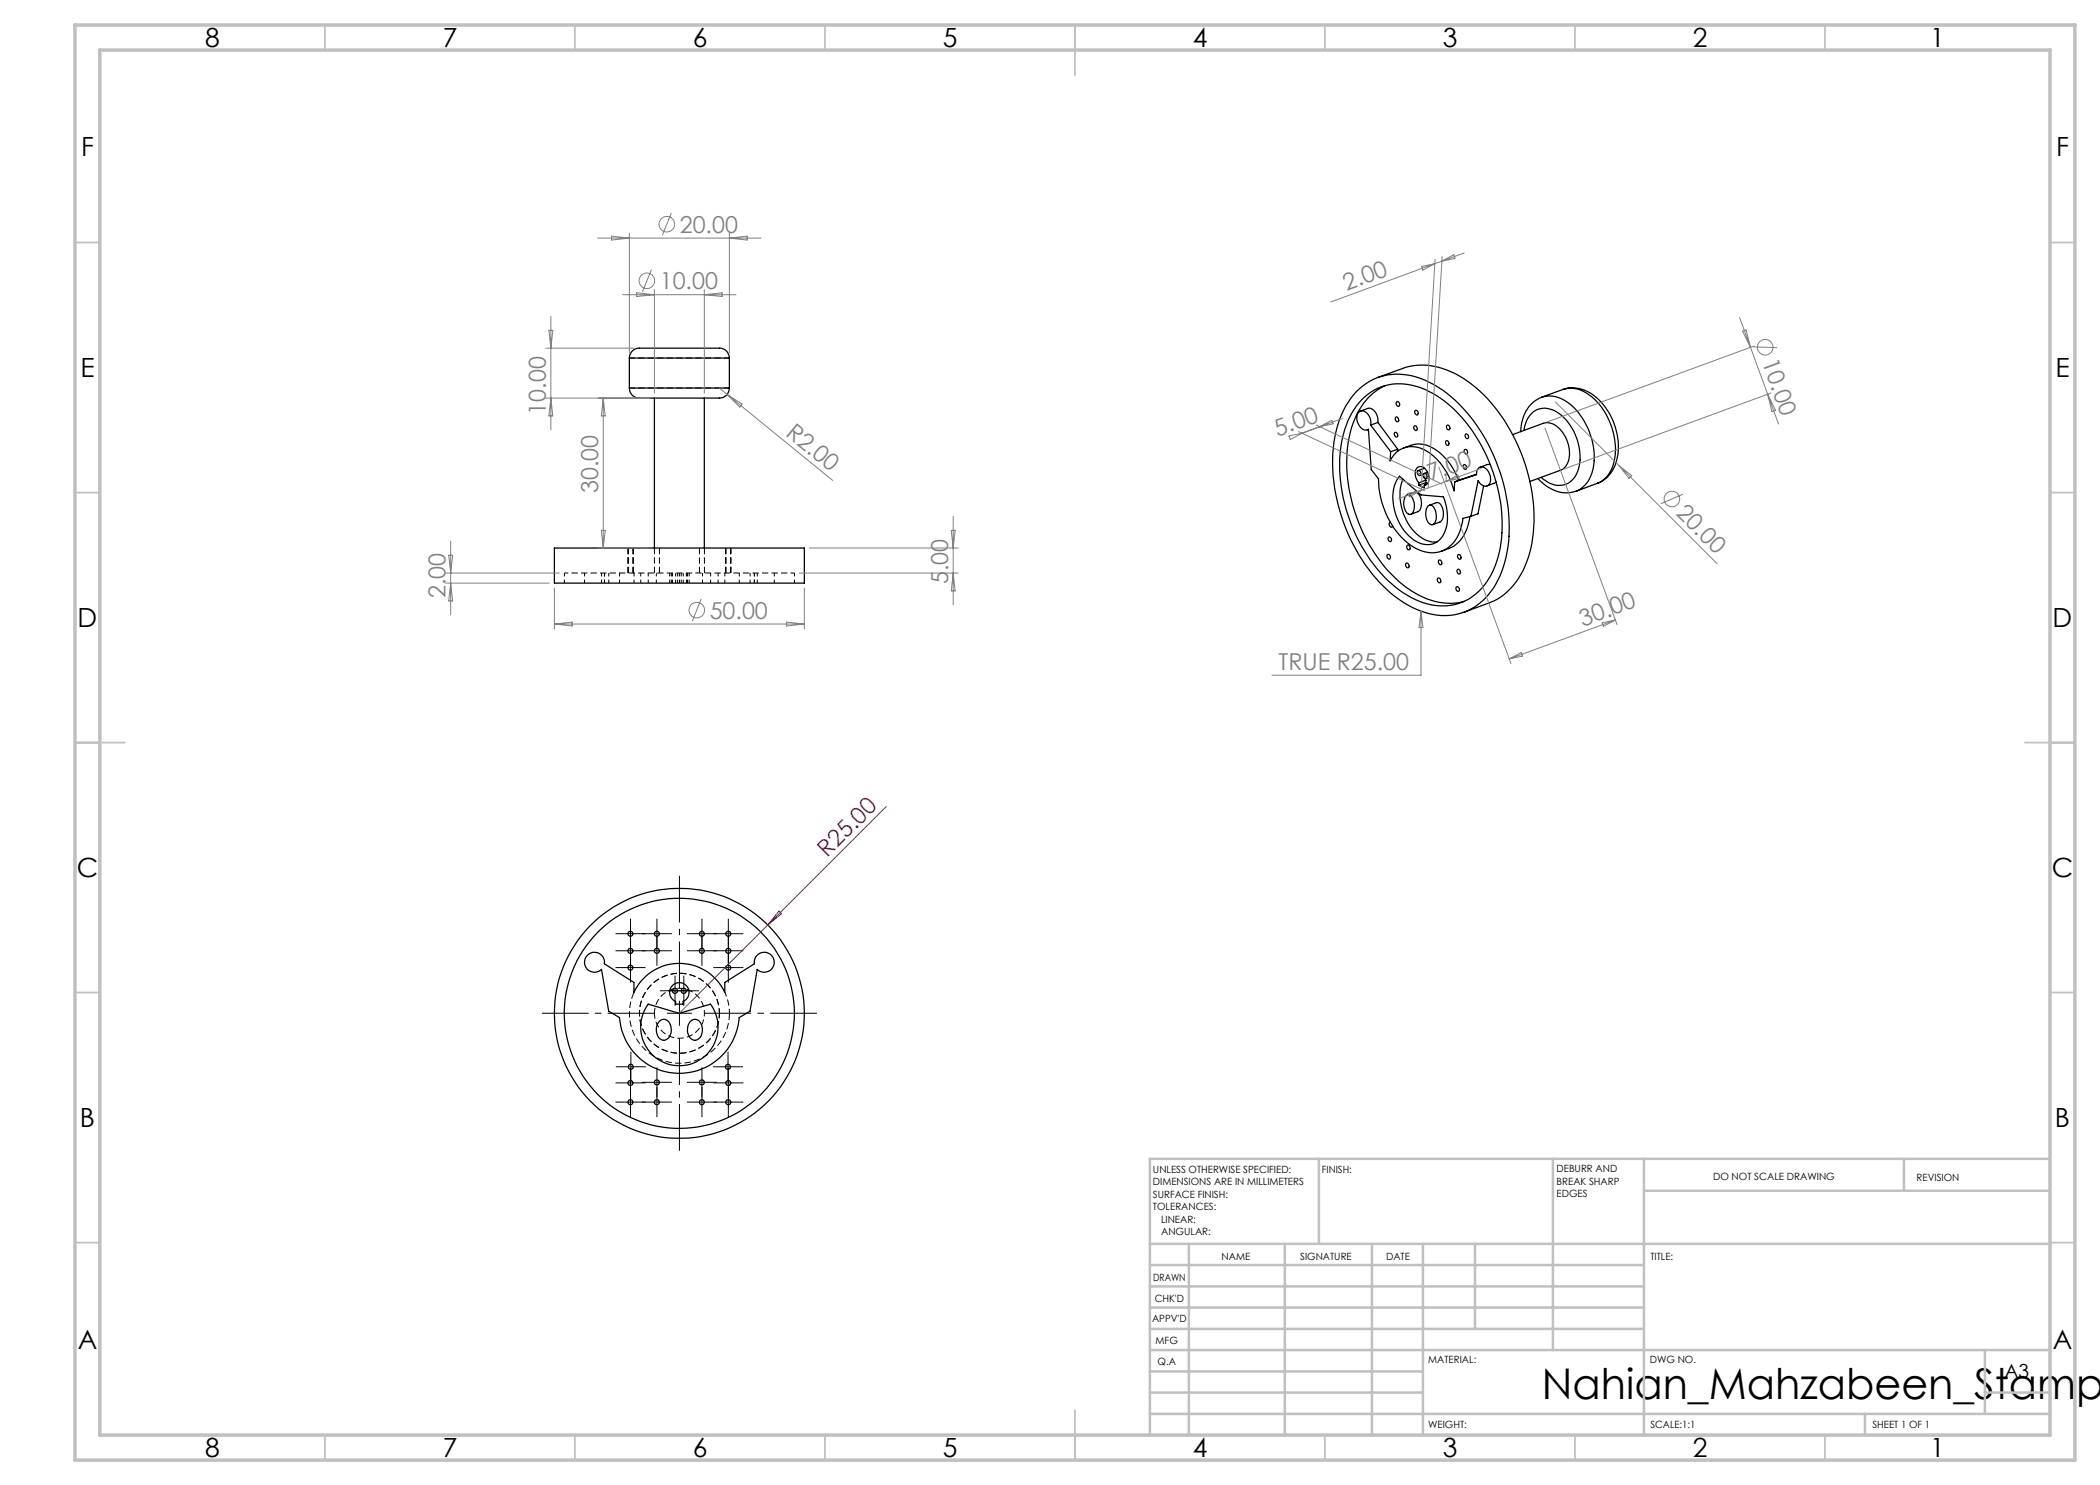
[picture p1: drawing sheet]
<svg xmlns="http://www.w3.org/2000/svg" width="420mm" height="297mm" viewBox="0 0 420 297" stroke-linecap="round" stroke-linejoin="round" font-family="sans-serif">
<g fill="none" stroke="#000" stroke-width=".25">
<path d="M125.9 77.6a2.17 2.17 0 0 0 2.7 2h14.7a2.12 2.12 0 0 0 2.6-2M125.9 71.6a2.13 2.13 0 0 1 2.7-2h14.7a2.12 2.12 0 0 1 2.6 2M125.9 77.6h20M125.9 71.6h20M125.9 71.6v6M130.9 79.6v30M140.9 79.6v30M145.9 71.6v6M271.3 78.3a11.8 11.8 0 0 1 13.8-2.2 27.7 27.7 0 0 1 12.6 12.9 34.2 34.2 0 0 1 3.5 22.4 14.6 14.6 0 0 1-8.1 10.9 13.2 13.2 0 0 1-11.5-1.3 30.4 30.4 0 0 1-12.5-15.4 32.1 32.1 0 0 1-1.4-21 15.9 15.9 0 0 1 3.6-6.3zM272.3 79.9a10.8 10.8 0 0 1 12.5-2.1 25.1 25.1 0 0 1 11.5 11.4 31.6 31.6 0 0 1 3.5 21.4 13.5 13.5 0 0 1-7.3 9.8 12.5 12.5 0 0 1-11.8-1.8 30.1 30.1 0 0 1-11.5-16.8 26.2 26.2 0 0 1 .7-18.4l1.4-2.2zM275.6 75.5l4.9-1.8a13.2 13.2 0 0 1 11.3 1.4 31.1 31.1 0 0 1 12.8 16.5 31.4 31.4 0 0 1 1 19.9 13.6 13.6 0 0 1-7.9 9.1l-4.9 1.8M277 77.1a13 13 0 0 0-6.7 8.3 30.5 30.5 0 0 0 2.9 22.3 25.9 25.9 0 0 0 11.4 11.7 12.3 12.3 0 0 0 8.2 .9"/>
<path d="M308.3 79.5a6.9 6.9 0 0 0-4.1 6.4l-.1 .4M312.6 77.9l-4.3 1.5a6 6 0 0 1 5.9 1.6 14.2 14.2 0 0 1 4.3 13.1 5.4 5.4 0 0 1-8.3 3.7l-1.1-.7-1.5-1.4M312.6 77.9a7.1 7.1 0 0 1 7.7 2.6 12.8 12.8 0 0 1 2.6 12.8 6.1 6.1 0 0 1-3.4 3.4M312.6 77.9a5.9 5.9 0 0 1 5.8 1.5 13.8 13.8 0 0 1 4.2 13.8 5.3 5.3 0 0 1-3.1 3.5M272.1 82.2l1.4-.5a2 2 0 0 1 2.1 2.2v.6M273.7 85.9l-.2 .1M274.1 85a2.44 2.44 0 0 0-1.7-2.8 1.34 1.34 0 0 0-1 1.8 2.04 2.04 0 0 0 2.1 2l.2-.1 .5 8 1.5 1.9a16.6 16.6 0 0 0 6.9 13.6 6 6 0 0 0 9.5-3.6l.5-2.1 1.6-.4M274.1 85l4 5.3M275.6 84.5l3.9 5.3M275.6 84.5l-1.5 .5M278.1 90.3l-.1 1.9a4.9 4.9 0 0 1 7.5-1.9 13.4 13.4 0 0 1 5.3 7.9l.1-1.8M278.9 86.5a.46 .46 0 0 1 .6 .3 .46 .46 0 0 1-.3 .6l-.3-.3z"/>
<path d="M279.1 83.5a.47 .47 0 0 1 .6 .3 .47 .47 0 0 1-.3 .5l-.4-.4zM279.3 80.4a.48 .48 0 0 1 .6 .3 .48 .48 0 0 1-.3 .6l-.4-.5zM279.5 89.8v.5M279.5 89.8l-1.4 .5M279.9 95.2l4.3 3.8 4.5 .4a8.6 8.6 0 0 1-.4 8.2 3.9 3.9 0 0 1-5.6 .3 10.5 10.5 0 0 1-3.6-11.3zM280.6 95.8a10.3 10.3 0 0 0 4.4 12.2l1.5 .4h.9M280.7 89.6a6 6 0 0 1 7.3 1 12.7 12.7 0 0 1 3.7 5.5M281.2 99.2a.8 .8 0 0 1 1.3 .4 2.74 2.74 0 0 1-.3 3.2 1.07 1.07 0 0 1-1.2-1 2.87 2.87 0 0 1 .2-2.6zM281.4 99l1.5-.5a1.63 1.63 0 0 1 1.4 1.8 1.97 1.97 0 0 1-.7 2l-1.4 .6M282.9 85.2a.48 .48 0 0 1 .5 .3 .48 .48 0 0 1-.3 .6l-.3-.5zM283 82.1a.46 .46 0 0 1 .6 .3 .46 .46 0 0 1-.3 .6l-.3-.3zM283.6 94.2a.5 .5 0 0 1 .6 .3 .5 .5 0 0 1-.4 .6l-.3-.5z"/>
<path d="M283.7 97l1.1 .6 .1-.6M283.8 96.6a2.12 2.12 0 0 1-.1-3.2 1.78 1.78 0 0 1 2 1.6 1.45 1.45 0 0 1-.8 2M283.8 96.6l-.1 .4M284.6 94.9l.6 1.1M284.6 93.4l-.1 .4M284.7 94.8l-.7 .3M284.8 94.8a.48 .48 0 0 1 .6 .3 .48 .48 0 0 1-.3 .6l-.4-.5zM284.9 93.7l-1.3 .4M285.2 96.6l.3 .1M285.2 96.6l-1.5 .4M285.2 96l-1.4 .6M285.2 96v.6"/>
<path d="M285.3 96.9l-.4 .1M285.5 94.5l-.6 .2M285.8 95.5l-.6 .2M289.2 88.2a.46 .46 0 0 1 .6 .3 .46 .46 0 0 1-.3 .6l-.4-.5zM289.4 85.1a.46 .46 0 0 1 .5 .3 .46 .46 0 0 1-.2 .6l-.4-.3zM290.9 96.4l4.4-1.5a1.13 1.13 0 0 1 .4-1.3 1.13 1.13 0 0 1 1.3 0 2.42 2.42 0 0 1 .6 3.5 1.4 1.4 0 0 1-2-1l-1.4 7.2M292.7 93a.46 .46 0 0 1 .6 .3 .46 .46 0 0 1-.3 .6l-.3-.3zM292.9 89.9a.48 .48 0 0 1 .6 .3 .48 .48 0 0 1-.3 .6l-.3-.3zM293.2 86.8a.5 .5 0 0 1 .5 .4 .5 .5 0 0 1-.3 .5 .57 .57 0 0 1-.2-.9zM295.3 94.9l-4.4 1.5M296.7 97.2l-1.1 5.6-1.4 .5M298.1 92.9h-.6l-1.5 .5"/>
<path d="M299.2 96.4l-.2 .2-1.6 .6M302.5 86.9l6.1-2.2a3.5 3.5 0 0 1 4 1.8 6.2 6.2 0 0 1 .6 6.6l-.7 .8-6.5 2.4M304.8 86.1a4.5 4.5 0 0 1 4.2-4.5 7.8 7.8 0 0 1 6 5.2 9.5 9.5 0 0 1 .1 8.4 4 4 0 0 1-6 .9l-.9-.6M319.5 96.7l-4.3 1.5M110.9 109.6h50v7h-50zM277.5 110.9a.48 .48 0 0 1 .5 .3 .48 .48 0 0 1-.2 .6l-.4-.5zM277.7 107.5a.46 .46 0 0 1 .6 .3 .46 .46 0 0 1-.3 .5l-.4-.5zM278.1 104.5a.48 .48 0 0 0-.2 .6 .48 .48 0 0 0 .5 .3l.1-.2M281.2 112.7a.47 .47 0 0 1 .6 .3 .47 .47 0 0 1-.3 .6l-.3-.4zM281.4 109.1a.46 .46 0 0 1 .6 .3 .46 .46 0 0 1-.3 .6l-.4-.5zM285.5 101.3a.77 .77 0 0 1 .8-.2 .77 .77 0 0 1 .6 .6 2.61 2.61 0 0 1-.3 3.2 1.11 1.11 0 0 1-1.3-1 3.2 3.2 0 0 1 .2-2.6zM285.9 101.1l1.4-.6a1.01 1.01 0 0 1 1.1 .9 2.43 2.43 0 0 1-.4 3l-1.4 .5"/>
<path d="M287.5 115.6a.48 .48 0 0 1 .6 .4 .48 .48 0 0 1-.3 .6l-.3-.4zM287.8 112a.48 .48 0 0 1 .5 .4 .48 .48 0 0 1-.3 .6l-.3-.4zM291.3 117.4a.46 .46 0 0 1 .5 .3 .46 .46 0 0 1-.2 .6l-.4-.5zM291.5 113.9a.46 .46 0 0 1 .6 .3 .46 .46 0 0 1-.3 .6l-.4-.5zM291.6 110.9a.48 .48 0 0 1 .6 .4 .48 .48 0 0 1-.3 .6l-.3-.4zM294 103.3a7.4 7.4 0 0 1-5.7 6.9M117.4 191.1a1.98 1.98 0 0 1 2.3-.5 1.98 1.98 0 0 1 1.2 2.2l5.9 3.7v2a10 10 0 0 1 9.1-5.8 10 10 0 0 1 9.1 5.8v-2l5.9-3.7a2 2 0 0 1 2.3-2.3 2 2 0 0 1 1.4 2.9 2 2 0 0 1-3.2 .5l-1.4 8.3-2.2 1.3a12 12 0 0 1-11.9 11.2 12 12 0 0 1-12-11.2l-2.2-1.3-1.4-8.3a2 2 0 0 1-2.8 0 2 2 0 0 1-.1-2.8zM134.5 197.1a1.94 1.94 0 0 1 3 .3 1.94 1.94 0 0 1-.9 2.9v.5h-1.5v-.5a1.91 1.91 0 0 1-.6-3.2zM129.6 200.8l6.3 1.9 6.2-1.9a7.7 7.7 0 0 1-1 10.3 7.7 7.7 0 0 1-10.4 0 7.7 7.7 0 0 1-1.1-10.3zM131.9 204.2a1.33 1.33 0 0 1 2.2 .8 2.21 2.21 0 0 1-1.3 3.1 2.23 2.23 0 0 1-1.2-3.4zM137.9 204.4a1.38 1.38 0 0 1 1.6-.4 1.38 1.38 0 0 1 .9 1.3 2.11 2.11 0 0 1-1.4 2.8 2.23 2.23 0 0 1-1.2-3.4z"/>
<circle cx="126.1" cy="190.2" r=".5"/>
<circle cx="126.1" cy="186.8" r=".49"/>
<circle cx="126.1" cy="193.5" r=".49"/>
<circle cx="131.4" cy="190.2" r=".5"/>
<circle cx="131.4" cy="186.8" r=".49"/>
<circle cx="135" cy="198.2" r=".51"/>
<circle cx="136.8" cy="198.2" r=".51"/>
<circle cx="140.4" cy="190.2" r=".5"/>
<circle cx="140.4" cy="186.8" r=".49"/>
<circle cx="145.7" cy="190.2" r=".5"/>
<circle cx="145.7" cy="186.8" r=".49"/>
<circle cx="145.7" cy="193.5" r=".49"/>
<circle cx="126.1" cy="216.6" r=".49"/>
<circle cx="126.1" cy="213.4" r=".5"/>
<circle cx="131.4" cy="216.5" r=".5"/>
<circle cx="135.9" cy="202.7" r="25"/>
<circle cx="135.9" cy="202.7" r="23"/>
<circle cx="140.4" cy="216.5" r=".5"/>
<circle cx="145.6" cy="213.4" r=".5"/>
<circle cx="145.7" cy="216.6" r=".49"/>
<circle cx="126.1" cy="220.4" r=".5"/>
<circle cx="131.4" cy="220.4" r=".5"/>
<circle cx="140.4" cy="220.4" r=".5"/>
<circle cx="145.7" cy="220.4" r=".5"/>
</g>
<path d="M158.9 114.6h-46" fill="none" stroke="#000" stroke-width=".2" stroke-dasharray="1.3 .6" stroke-dashoffset=".5" stroke-linecap="butt"/>
<g fill="none" stroke="#000" stroke-width=".2" stroke-dasharray="1.3 .6" stroke-dashoffset=".6" stroke-linecap="butt">
<path d="M112.9 114.6v2M116.9 114.6v2M120.3 116.6v-2M120.9 116.6v-2M121.8 116.6v-2M123.9 116.6v-2M126.8 116.6v-2M128.1 114.6v2M129.7 116.6v-2M131.3 114.6v2M133.9 114.6v2M134.3 116.6v-2"/>
<path d="M134.5 114.6v2M135.1 116.6v-2M135.5 116.6v-2M135.9 116.6v-2M136.2 114.6v2M136.6 116.6v-2M137.3 116.6v-2M137.5 114.6v2M137.8 116.6v-2M140.5 116.6v-2M142.1 116.6v-2M143.6 116.6v-2"/>
<path d="M145 116.6v-2M147.9 116.6v-2M150 116.6v-2M150.9 114.6v2M150.9 116.6v-2M151.5 116.6v-2M154.9 116.6v-2M158.9 116.6v-2"/>
</g>
<path d="M125.6 109.6v5M125.7 109.6v5M126.6 114.6v-5M126.7 114.6v-5M130.9 109.6v5M131.9 114.6v-5M139.9 109.6v5M140.9 114.6v-5M145.1 109.6v5M145.2 109.6v5M146.1 114.6v-5M146.2 114.6v-5" fill="none" stroke="#000" stroke-width=".2" stroke-dasharray="1.3 .6" stroke-linecap="butt"/>
<path d="M125.9 77.6h20M125.9 71.6h20M130.9 202.6a5 5 0 0 1 7.3-4.4 5 5 0 0 1 .5 8.6 5 5 0 0 1-7.8-3.6v-.6" fill="none" stroke="#000" stroke-width=".2" stroke-dasharray="1.3 .6" stroke-dashoffset=".2" stroke-linecap="butt"/>
<path d="M143.9 202.6a8 8 0 0 0-11.8-7 8 8 0 0 0-.6 13.7 8 8 0 0 0 12.4-6v-.7" fill="none" stroke="#000" stroke-width=".2" stroke-dasharray="1.3 .6" stroke-dashoffset=".3" stroke-linecap="butt"/>
<path d="M145.9 202.6l-.3-2.2-.6-1.9" fill="none" stroke="#000" stroke-width=".2" stroke-dasharray="1.3 .6" stroke-dashoffset=".4" stroke-linecap="butt"/>
<path d="M126.8 198.5a10 10 0 0 0 6.9 13.9 10 10 0 0 0 12.2-9.8" fill="none" stroke="#000" stroke-width=".2" stroke-dasharray="1.3 .6" stroke-dashoffset="-.1" stroke-linecap="butt"/>
<g fill="none" stroke="#808080" stroke-width=".2">
<path d="M119.5 47.6h32.7M122.3 47.2l3.6 .4-3.6 .4zM124.5 58.9h22.7M125.9 46.6v24M127.3 58.6l3.6 .3-3.6 .4zM130.3 53.9l-1.8 4.5M130.9 57.9v20.7M134.3 42.6l-1.8 4.5M140.9 57.9v20.7M140.9 58.9l3.5-.3v.7zM145.9 46.6v24M145.9 47.6l3.5-.4v.8z"/>
<path d="M284.3 53.3l2.6-.6-2.3 1.3zM286.9 52.7l-20.7 7.7M287 51.9l-2.8 46.2 .1-.9M288.4 52.2l-1.5 .5M288.4 52.2l2.4-1.3 .2 .8zM288.4 51.3l-2.8 46.2M292.8 50.6l-4.4 1.6M109.1 69.6h17.8M109.1 79.6h20.8M109.8 66.1h.8l-.4 3.5zM110.2 63.3v22.7M110.2 79.6l.4 3.6h-.8z"/>
<path d="M120.6 79.6l.4 3.6h-.7zM120.6 79.6v30M143.9 77.6l22.6 18.5M145.4 78.9l3 1.9-.4 .6zM347.9 63.5l7.8 21.3M348.5 66.2l.7-.2 .9 3.5zM350.7 69.4l4.7 .1M350.8 69.2l-41.4 15.2M353.5 78.8l1.6 3.3-.7 .2zM354.2 78.6l-41.4 15.2M257.8 87.2l2.6-.6-2.3 1.3zM259.7 86.3l25.2 11.8"/>
<path d="M263.2 85l25.2 11.8M263.9 85.3l-3.5 1.3M263.9 85.3l2.4-1.2 .3 .7zM265.5 84.8l-5.1 1.8M268.5 83.7l-4.6 1.6M281.6 98.7l2.6-.6-2.3 1.3zM284.2 98.1l-4.4 1.6M287.8 93.4l14.4 39.3M289.2 96.3l-5 1.8M289.2 96.3l2.4-1.3 .3 .7zM289.2 95.4v.8M296.2 93.7l-7 2.6"/>
<path d="M309 85.6l14.4 39.4M311.1 80.4l32.3 32.3M323.8 93.1l2.6 2-.6 .6zM336.6 98.8l-4.4 1.9M89.1 114.6h22.8M89.1 116.6h20.8M89.7 111.1h.8l-.4 3.5zM90.1 108.3v14.7M90.1 116.6l.4 3.6h-.8zM110.9 117.6v8.2M119.7 109.6h10.2M120.3 106.1h.7l-.4 3.5z"/>
<path d="M140.2 119.8l-1.7 4.4M159.9 114.6h31.7M160.9 117.6v8.2M161.9 109.6h29.7M190.3 106.1h.7l-.4 3.5zM190.6 103.3v17.7M190.6 114.6l.4 3.6h-.7zM110.9 124.8h50M110.9 124.8l3.5-.4v.8zM157.3 124.4l3.6 .4-3.6 .4zM284.2 122.2v12.8h-29.8M284.2 122.2l.4 3.3h-.8z"/>
<path d="M301.8 131.8l2.4-1.3 .3 .7zM320.4 124.6l2.7-.6-2.4 1.3zM323.1 124l-21.3 7.8"/>
<circle cx="129.4" cy="56.2" r="1.55"/>
<circle cx="133.4" cy="44.8" r="1.56"/>
<circle cx="353" cy="69.5" r="1.55"/>
<circle cx="334.4" cy="99.8" r="1.56"/>
<circle cx="139.3" cy="122" r="1.56"/>
</g>
<g fill="none" stroke="#000" stroke-width=".2" stroke-dasharray="15.2 1.3 1.3 1.3" stroke-linecap="butt">
<path d="M123.6 193.5h-.5M123.6 186.7h-.5M123.6 190.2h-.5M126.1 193.5v-2.5M126.1 193.5h-2.5M126.1 193.5v2.5M126.1 193.5h2.5M126.1 191v-.5M126.1 196v.5M126.1 186.7v-2.5M126.1 186.7h-2.5M126.1 186.7v2.5"/>
<path d="M126.1 186.7h2.5M126.1 184.2v-.5M126.1 189.2v.5M126.1 190.2v-2.5M126.1 190.2h-2.5M126.1 190.2v2.5M126.1 190.2h2.5M126.1 187.7v-.5M126.1 192.7v.5M128.6 193.5h.5M128.6 186.7h.5M128.6 190.2h.5"/>
<path d="M128.9 186.7h-.5M128.9 190.2h-.5M131.4 186.7v-2.5M131.4 186.7h-2.5M131.4 186.7v2.5M131.4 186.7h2.5M131.4 184.2v-.5M131.4 189.2v.5M131.4 190.2v-2.5M131.4 190.2h-2.5M131.4 190.2v2.5M131.4 190.2h2.5"/>
<path d="M131.4 187.7v-.5M131.4 192.7v.5M132.5 198.2h-.5M133.9 186.7h.5M133.9 190.2h.5M134.3 198.2h-.6M135 198.2v-2.5M135 198.2h-2.5M135 198.2v2.5M135 198.2h2.5M135 195.7v-.6M136.8 198.2v-2.5"/>
<path d="M136.8 198.2h-2.5M136.8 198.2v2.5M136.8 198.2h2.5M136.8 195.7v-.6M137.5 198.2h.5M137.9 190.2h-.5M137.9 186.7h-.5M139.3 198.2h.5M140.4 190.2v-2.5M140.4 190.2h-2.5M140.4 190.2v2.5M140.4 190.2h2.5"/>
<path d="M140.4 187.7v-.5M140.4 192.7v.5M140.4 186.7v-2.5M140.4 186.7h-2.5M140.4 186.7v2.5M140.4 186.7h2.5M140.4 184.2v-.5M140.4 189.2v.5M142.9 190.2h.5M142.9 186.7h.5M143.2 190.2h-.5M143.2 186.7h-.5"/>
<path d="M143.2 193.5h-.5M145.7 190.2v-2.5M145.7 190.2h-2.5M145.7 190.2v2.5M145.7 190.2h2.5M145.7 187.7v-.5M145.7 192.7v.5M145.7 186.7v-2.5M145.7 186.7h-2.5M145.7 186.7v2.5M145.7 186.7h2.5M145.7 184.2v-.5"/>
<path d="M145.7 189.2v.5M145.7 193.5v-2.5M145.7 193.5h-2.5M145.7 193.5v2.5M145.7 193.5h2.5M145.7 191v-.5M145.7 196v.5M148.2 190.2h.5M148.2 186.7h.5M148.2 193.5h.5M123.6 216.6h-.5M123.7 213.4h-.5"/>
<path d="M126.1 216.6v-2.5M126.1 216.6h-2.5M126.1 216.6v2.5M126.1 216.6h2.5M126.1 214.1v-.5M126.1 219.1v.5M126.1 217.9v-.5M126.2 213.4v-2.5M126.2 213.4h-2.5M126.2 213.4v2.5M126.2 213.4h2.5M126.2 210.9v-.5"/>
<path d="M126.2 215.9v.5M128.6 216.6h.5M128.7 213.4h.5M128.9 216.5h-.5M131.4 216.5v-2.5M131.4 216.5h-2.5M131.4 216.5v2.5M131.4 216.5h2.5M131.4 214v-.5M131.4 219v.5M131.4 217.9v-.5M133.9 216.5h.5"/>
<path d="M135 200.7v.5M135.9 202.6v-2.5M135.9 202.6h-2.5M135.9 202.6v2.5M135.9 202.6h2.5M136.8 200.7v.5M137.9 216.5h-.5M140.4 217.9v-.5M140.4 216.5v-2.5M140.4 216.5h-2.5M140.4 216.5v2.5M140.4 216.5h2.5"/>
<path d="M140.4 214v-.5M140.4 219v.5M142.9 216.5h.5M143.1 213.4h-.5M143.2 216.6h-.5M145.6 213.4v-2.5M145.6 213.4h-2.5M145.6 213.4v2.5M145.6 213.4h2.5M145.6 210.9v-.5M145.6 215.9v.5M145.7 217.9v-.5"/>
<path d="M145.7 216.6v-2.5M145.7 216.6h-2.5M145.7 216.6v2.5M145.7 216.6h2.5M145.7 214.1v-.5M145.7 219.1v.5M148.1 213.4h.5M148.2 216.6h.5M123.6 220.4h-.5M126.1 220.4v-2.5M126.1 220.4h-2.5M126.1 220.4v2.5"/>
<path d="M126.1 220.4h2.5M126.1 222.9v.5M128.6 220.4h.5M128.9 220.4h-.5M131.4 220.4v-2.5M131.4 220.4h-2.5M131.4 220.4v2.5M131.4 220.4h2.5M131.4 222.9v.5M133.9 220.4h.5M137.9 220.4h-.5M140.4 220.4v-2.5"/>
<path d="M140.4 220.4h-2.5M140.4 220.4v2.5M140.4 220.4h2.5M140.4 222.9v.5M142.9 220.4h.5M143.2 220.4h-.5M145.7 220.4v-2.5M145.7 220.4h-2.5M145.7 220.4v2.5M145.7 220.4h2.5M145.7 222.9v.5M148.2 220.4h.5"/>
</g>
<path d="M135.9 197.6v-22.5M130.9 202.6h-22.5M135.9 207.6v22.5M140.9 202.6h22.5" fill="none" stroke="#000" stroke-width=".2" stroke-dasharray="15.2 1.3 1.3 1.3" stroke-dashoffset="5.9" stroke-linecap="butt"/>
<path d="M177.3 161.3l-41.4 41.4M155.8 182.2l.5 .5-2.7 2.3z" fill="none" stroke="#a0006e" stroke-width=".2"/>
<g fill="none" stroke="#c0c0c0" stroke-width=".35">
<path d="M65 5v5M115 5v5M165 5v5M215 5v10M265 5v5M315 5v5M365 5v5M15 48.5h5M410 48.5h5M15 98.5h5M410 98.5h5M15 148.5h10"/>
<path d="M405 148.5h10M15 198.5h5M410 198.5h5M15 248.5h5M410 248.5h5M65 287v5M115 287v5M165 287v5M215 282v10M265 287v5M315 287v5M365 287v5"/>
</g>
<g fill="none" stroke="#c0c0c0" stroke-width=".5">
<path d="M263.8 231.8v17M310.6 231.8v38.2M328.8 231.8v55.2M328.8 238.2h81.2M380.8 231.8v6.4M410 231.8h-180v55.2M230 248.8h180M230 257.3h98.8M230 253h98.8M237.8 248.8v38.2M257 248.8v38.2M274.4 248.8v38.2"/>
<path d="M284.6 248.8v38.2M295 248.8v17M230 265.8h98.8M230 261.5h98.8M230 278.5h54.6M230 274.3h54.6M230 270h180M397 278.5h13M397 270v12.8M230 282.8h180M373 282.8v4.2"/>
</g>
<path d="M15 5h400v287h-400zM20 10h390v277h-390z" fill="none" stroke="#c0c0c0" stroke-width=".7"/>
<text font-size="8.5" x="308.4" y="279.7">Nahian_Mahzabeen_Stamp</text>
<g font-size="5.3">
<text x="41" y="9.5">8</text>
<text x="88.5" y="9.5">7</text>
<text x="138.5" y="9.5">6</text>
<text x="188.5" y="9.5">5</text>
<text x="238.5" y="9.5">4</text>
<text x="288.5" y="9.5">3</text>
<text x="338.5" y="9.5">2</text>
<text x="386" y="9.5">1</text>
<text x="16.2" y="31.2">F</text>
<text x="411.2" y="31.2">F</text>
<text x="16.1" y="75.5">E</text>
<text x="411.1" y="75.5">E</text>
<text x="15.5" y="125.5">D</text>
<text x="410.5" y="125.5">D</text>
<text x="15.4" y="175.5">C</text>
<text x="410.4" y="175.5">C</text>
<text x="16" y="225.5">B</text>
<text x="411" y="225.5">B</text>
<text x="15.5" y="269.7">A</text>
<text x="410.5" y="269.7">A</text>
<text x="41" y="291.5">8</text>
<text x="88.5" y="291.5">7</text>
<text x="138.5" y="291.5">6</text>
<text x="188.5" y="291.5">5</text>
<text x="238.5" y="291.5">4</text>
<text x="288.5" y="291.5">3</text>
<text x="338.5" y="291.5">2</text>
<text x="386" y="291.5">1</text>
</g>
<g font-size="4.7" fill="#808080">
<text x="136" y="46.5">20.00</text>
<text x="132" y="57.8">10.00</text>
<text x="269.3" y="58.1" transform="rotate(-20 269.3 58.1)">2.00</text>
<text x="352.3" y="72.4" transform="rotate(70 352.3 72.4)">10.00</text>
<text x="109.2" y="83" transform="rotate(-90 109.2 83)">10.00</text>
<text x="157" y="87" transform="rotate(39 157 87)">R2.00</text>
<text x="255.5" y="87.4" transform="rotate(-20 255.5 87.4)">5.00</text>
<text x="119.7" y="98.7" transform="rotate(-90 119.7 98.7)">30.00</text>
<text x="286.2" y="96.3" transform="rotate(-20 286.2 96.3)">7.00</text>
<text x="335" y="102.8" transform="rotate(45 335 102.8)">20.00</text>
<text x="89.1" y="119.6" transform="rotate(-90 89.1 119.6)">2.00</text>
<text x="189.6" y="116.8" transform="rotate(-90 189.6 116.8)">5.00</text>
<text x="141.9" y="123.7">50.00</text>
<text x="316.6" y="125.3" transform="rotate(-20 316.6 125.3)">30.00</text>
<text x="255.7" y="134">TRUE R25.00</text>
</g>
<text font-size="4.7" fill="#a0006e" x="165.4" y="171.7" transform="rotate(-45 165.4 171.7)">R25.00</text>
<text font-size="3.9" x="400.9" y="275.5">A3</text>
<g font-size="2">
<text x="230.6" y="234.6">UNLESS OTHERWISE SPECIFIED:</text>
<text x="230.6" y="237.1">DIMENSIONS ARE IN MILLIMETERS</text>
<text x="230.6" y="239.6">SURFACE FINISH:</text>
<text x="264.4" y="234.6">FINISH:</text>
<text x="311.3" y="234.5">DEBURR AND</text>
<text x="311.3" y="237">BREAK SHARP</text>
<text x="311.3" y="239.5">EDGES</text>
<text x="342.6" y="236">DO NOT SCALE DRAWING</text>
<text x="383.3" y="236.2">REVISION</text>
<text x="230.6" y="242.1">TOLERANCES:</text>
<text x="232.2" y="244.6">LINEAR:</text>
<text x="232.2" y="247.1">ANGULAR:</text>
<text x="244.3" y="252">NAME</text>
<text x="260" y="251.9">SIGNATURE</text>
<text x="277.2" y="251.9">DATE</text>
<text x="330.1" y="251.9">TITLE:</text>
<text x="230.6" y="256.1">DRAWN</text>
<text x="230.9" y="260.3">CHK'D</text>
<text x="230.4" y="264.4">APPV'D</text>
<text x="231.1" y="268.8">MFG</text>
<text x="231.5" y="273">Q.A</text>
<text x="285.6" y="272.5">MATERIAL:</text>
<text x="330" y="272.5">DWG NO.</text>
<text x="285.6" y="285.5">WEIGHT:</text>
<text x="330.1" y="285.6">SCALE:1:1</text>
<text x="374.5" y="285.6">SHEET 1 OF 1</text>
</g>
</svg>
